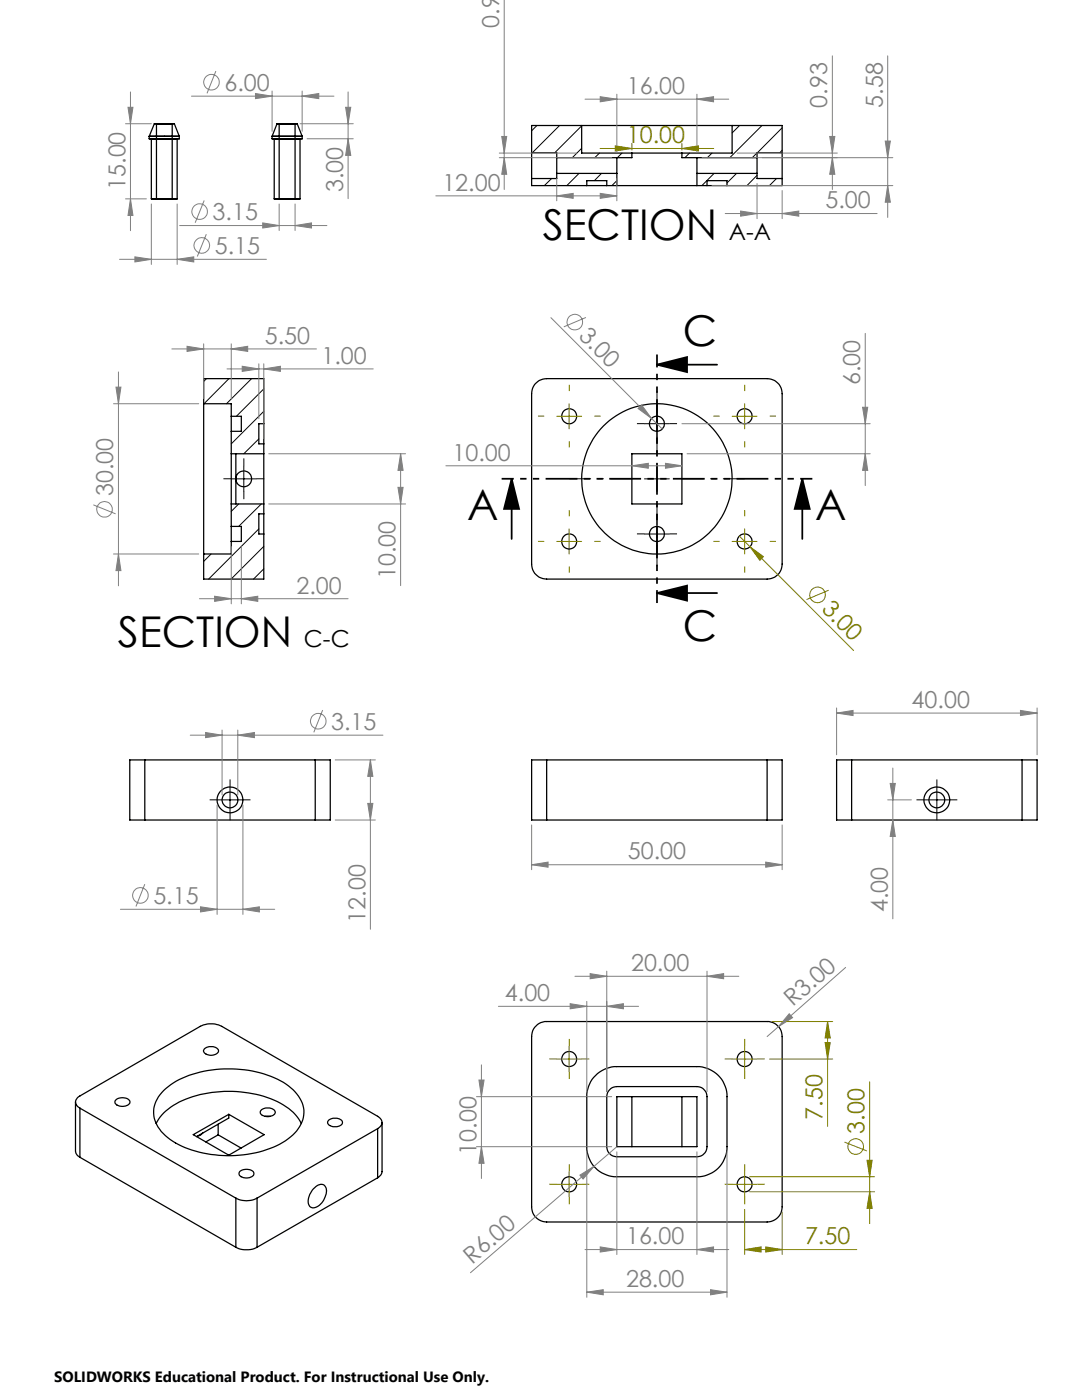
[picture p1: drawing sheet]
<svg xmlns="http://www.w3.org/2000/svg" width="216mm" height="279mm" viewBox="0 0 216 279" stroke-linecap="round" stroke-linejoin="round" font-family="sans-serif">
<g fill="none" stroke="#000" stroke-width=".25">
<path d="M29.8 27.7h6zM29.8 27.2h6zM30.2 27.7h5.1zM30.2 39.7h5.1zM30.2 27.7v12M30.8 24.7h4zM30.8 24.7l-1 2.5v.5M31.2 24.7h3.2zM31.2 39.7h3.2zM31.2 24.7v15M34.4 24.7v15M34.8 24.7l1 2.5v.5"/>
<path d="M35.3 27.7v12M54.3 27.7h6zM54.3 27.2h6zM54.3 27.2v.5M54.7 27.7h5.2zM54.7 39.7h5.2zM54.7 27.7v12M55.3 24.7h4zM55.3 24.7l-1 2.5M55.7 24.7h3.2zM55.7 39.7h3.2zM55.7 24.7v15"/>
<path d="M58.9 24.7v15M59.3 24.7l1 2.5v.5M59.9 27.7v12M106.1 30.5v5.1M106.1 35.6v1.4h11M106.1 30.5h5v1M111.1 31.5v3.1M111.1 34.6v1h-5M111.1 34.6h12M116.1 25h30M116.1 25h-10v5.5M116.1 25v5.6h30v-5.6"/>
<path d="M117.1 37h4M117.1 37v-.9h4v.9M121.1 37h20M123.1 31.5v3.1M123.1 34.6v2.4M126.1 30.6v.9h-15M136.1 30.6v.9h15M139.1 31.5v3.1M139.1 34.6v2.4M139.1 34.6h12M141.1 37h4M141.1 37v-.9h4v.9"/>
<path d="M146.1 25h10v5.5M151.1 31.5v3.1M151.1 34.6v1h5M156.1 30.5v5.1M156.1 35.6v1.4h-11M156.1 30.5h-5v1M106.7 76.7l.9-.7 1.5-.4h44a3 3 0 0 1 3 3v34a3 3 0 0 1-3 3h-44a3 3 0 0 1-3-3v-34l.2-1.2zM40.6 80.6v30M40.6 80.6v-5h12v9M40.6 80.6h5.5v2.5M46.1 83.1v3M46.1 90.6h6.5"/>
<path d="M46.1 86.1v19M46.1 83.1h2.1v3h-2.1M47.1 90.6v10M52.6 84.6v4M52.6 84.6h-1v4h1M52.6 88.6v14M126.1 90.6h10v10h-10zM46.1 105.1v3M46.1 100.6h6.5M46.1 108.1v2.5h-5.5M46.1 105.1h2.1v3h-2.1M52.6 102.6v4"/>
<path d="M52.6 106.6v9h-12v-5M52.6 102.6h-1v4h1M28.9 151.7h-3v12h3M28.9 151.7h34M28.9 151.7v12M62.9 151.7h3v12h-3M62.9 151.7v12M109.1 151.7h-3v12h3M109.1 151.7v12M109.1 151.7h44M153.1 151.7h3v12h-3M153.1 151.7v12"/>
<path d="M169.9 151.7h-3v12h3M169.9 151.7h34M169.9 151.7v12M203.9 151.7h3v12h-3M203.9 151.7v12M28.9 163.7h34M109.1 163.7h44M169.9 163.7h34M15.1 219.9v9.8l.4 .9 .4 .4M23.1 219.6a1.94 1.94 0 0 1 2.8 .3 1.28 1.28 0 0 1-1.6 .9 1.11 1.11 0 0 1-1.3-1.1zM32.7 217.6a18.3 18.3 0 0 1 12-4.3 20.8 20.8 0 0 1 12.9 3.4 6.3 6.3 0 0 1 2.8 6.7 9.7 9.7 0 0 1-5.9 5.6 23.8 23.8 0 0 1-19.5-.9 7.7 7.7 0 0 1-4.3-6 6 6 0 0 1 2-4.5zM40.7 209.4a1.94 1.94 0 0 1 2.9 .3 1.61 1.61 0 0 1-2.4 .7 .7 .7 0 0 1-.5-1z"/>
<path d="M106.7 205l.9-.7 1.1-.4h44.4a3 3 0 0 1 3 3v33.9a3 3 0 0 1-3 3.1h-44a3 3 0 0 1-3-3.1v-33.9l.2-1.2zM118.5 215a6.1 6.1 0 0 1 4.6-2.1h16a6 6 0 0 1 6 6v9.9a5.9 5.9 0 0 1-6 6h-16a6 6 0 0 1-6-6v-9.9a6 6 0 0 1 1.4-3.9zM121.7 217.5l.5-.4 .9-.2h16a2.05 2.05 0 0 1 2 2v9.9a2.05 2.05 0 0 1-2 2.1h-16a2.05 2.05 0 0 1-2-2.1v-9.9l.2-1zM123.1 218.9h16v9.9h-16zM126.1 218.9v9.9M136.1 218.9v9.9M15.9 221.2a1.28 1.28 0 0 1-.8-1.3 1.28 1.28 0 0 1 .8-1.2l24.1-13.9a4.9 4.9 0 0 1 4.2 0l31.2 18a1.31 1.31 0 0 1 .8 1.2 1.31 1.31 0 0 1-.8 1.2M15.9 221.2l31.2 17.9M15.9 221.2v9.8M15.9 231l31.2 17.9M31.2 224.2a12 12 0 0 1 8-5.5 23.5 23.5 0 0 1 17.4 1.8 8.6 8.6 0 0 1 3.5 3.7M38.6 226.4l7-4 7.1 4-7.1 4.1z"/>
<path d="M40.5 226.1l-.6 .5-.4 .1M43.5 224.4v2.1M43.5 226.5l4.6 2.6M43.5 226.5l-2.4 1.4M45.6 222.4v.7l-6.4 3.7M47.1 239.1a4.5 4.5 0 0 0 4.2 0M47.1 239.1v9.8M47.8 233.9a2.03 2.03 0 0 1 2.8 .1 1.06 1.06 0 0 1-1.3 1.1 1.2 1.2 0 0 1-1.6-1.1zM51.3 239.1v9.8M52.2 221.5a1.91 1.91 0 0 1 2.7 .4 1.55 1.55 0 0 1-2.1 .8 .73 .73 0 0 1-.8-.4 .73 .73 0 0 1 .2-.8zM52.9 222.8h1M62.5 237.2a1.7 1.7 0 0 1 2.2-.6 2.69 2.69 0 0 1-.3 3.2 2.13 2.13 0 0 1-2.4 1.1 2.41 2.41 0 0 1 .2-3.1z"/>
<path d="M65.6 223.5a1.86 1.86 0 0 1 2.7 .4 1.29 1.29 0 0 1-1.6 1 1.02 1.02 0 0 1-1.3-1.1zM75.4 225.2l-24.1 13.9M75.4 225.2v9.9M75.4 235.1l-24.1 13.8M76.2 224v9.8l-.2 .7-.6 .6M47.1 248.9a4.8 4.8 0 0 0 4.2 0"/>
<circle cx="48.6" cy="95.6" r="1.58"/>
<circle cx="113.6" cy="83.1" r="1.5"/>
<circle cx="131.1" cy="84.6" r="1.5"/>
<circle cx="131.1" cy="95.6" r="15"/>
<circle cx="148.6" cy="83.1" r="1.5"/>
<circle cx="113.6" cy="108.1" r="1.5"/>
<circle cx="131.1" cy="106.6" r="1.48"/>
<circle cx="148.6" cy="108.1" r="1.5"/>
<circle cx="45.9" cy="159.6" r="1.57"/>
<circle cx="45.9" cy="159.6" r="2.58"/>
<circle cx="186.9" cy="159.6" r="1.57"/>
<circle cx="186.9" cy="159.6" r="2.58"/>
<circle cx="113.6" cy="211.4" r="1.5"/>
<circle cx="148.6" cy="211.4" r="1.5"/>
<circle cx="113.6" cy="236.3" r="1.5"/>
<circle cx="148.6" cy="236.3" r="1.5"/>
</g>
<g fill="none" stroke="#000" stroke-width=".2">
<path d="M107.1 25l-1 1.1M110.1 35.6l-1.5 1.4M111.7 25l-5.5 5.5M115.5 34.6l-2.4 2.4M116.1 25.1l-5.4 5.4M116.1 29.6l-1.9 1.9M119.6 30.6l-.9 .9M120 34.6l-1.4 1.5M123.1 36.1l-1 .9M124.1 30.6l-.9 .9M137.6 30.6l-.9 .9M142.1 30.6l-1 .9"/>
<path d="M142.5 34.6l-2.4 2.4M147 34.6l-1.9 1.9M147.6 25l-1.5 1.5M151.1 30.5l-1 1M151.1 35l-2.1 2M152 25l-6.4 6.5M154.9 35.6l-1.4 1.4M156.1 25.5l-5 5M156.1 30l-.5 .5M41.2 75.6l-.6 .5M45.7 75.6l-5 5M50.2 75.6l-5 5"/>
<path d="M52.6 77.6l-5.4 5.5M46.1 95.6h5.1M48.6 93.1v5M51.6 87.6l-3 3M52.6 82.1l-6.5 6.5M128.6 95.6h5M128.6 84.6h5M131.1 82.1v5M131.1 93.1v5M42.1 110.6l-1.5 1.4M47.6 100.6l-1.5 1.5M51.6 105.6l-10 10"/>
<path d="M52.1 100.6l-4.5 4.5M52.6 109l-6.5 6.6M52.6 113.5l-2 2.1M128.6 106.6h5M131.1 104.1v5M43.4 159.6h5M45.9 157.1v5M184.4 159.6h5M186.9 157.1v5"/>
</g>
<g fill="none" stroke="#808080" stroke-width=".2">
<path d="M100.6 -.1v37.9M26 18.3v27.7M38.2 19.2h28.4M43.1 14.2l-1.8 4.4M51 18.7l3.3 .5-3.3 .5zM54.3 18.2v8M60.3 19.2l3.3-.5v1zM60.3 18.2v8M69.5 18.3v21.4M116.7 19.8h28.7M119.8 19.3l3.3 .5-3.3 .5zM123.1 18.8v11.7"/>
<path d="M139.1 19.8l3.3-.5v1zM139.1 18.8v11.7M166.1 11.1v26.7M177.1 11.1v32.3M25 39.7h4.2M25 24.7h5.2M25.5 21.4h1l-.5 3.3zM26 39.7l.5 3.3h-1zM59.9 24.7h10.6M61.3 27.7h9.2M69 21.4h1l-.5 3.3zM69.5 27.7l.5 3.3h-1z"/>
<path d="M87 39.1h36.1M99.6 31.5h22.5M99.6 30.6h15.5M100.1 27.2h1l-.5 3.4zM100.6 31.5l.5 3.3h-1zM111.1 39.1l3.3-.5v1zM111.1 35.6v4.5M119.8 38.6l3.3 .5-3.3 .5zM123.1 35.6v4.5M140.1 31.5h38.1M142.1 37h36.1M147.1 30.6h20"/>
<path d="M151.1 36.6v7M156.1 38v5.6M165.6 27.2h1l-.5 3.4zM166.1 31.5l.5 3.3h-1zM176.6 28.2h1.1l-.6 3.3zM177.1 37l.6 3.4h-1.1zM23.8 51.8h29.4M26.9 51.3l3.3 .5-3.3 .5zM30.2 40.7v12.1M35.3 51.8l3.4-.5v1zM35.3 40.7v12.1M35.8 45h29.4"/>
<path d="M40.7 40l-1.8 4.4M41.2 46.7l-1.8 4.5M52.4 44.5l3.3 .5-3.3 .5zM55.7 40.7v5.3M58.9 45l3.3-.5v1zM58.9 40.7v5.3M144.7 42.6h30.3M147.8 42.1l3.3 .5-3.3 .5zM156.1 42.6l3.3-.5v1zM23.1 77.3h1l-.5 3.3zM23.6 74.2v42.7M34.3 69.6h28.8"/>
<path d="M37.3 69.1l3.3 .5-3.3 .5zM40.6 68.6v11M45.3 73.6h29.2M46.1 69.6l3.3-.5v1zM46.1 68.6v11M48.3 73.1l3.3 .5-3.3 .5zM51.6 72.6v11M52.6 73.6l3.4-.5v1zM52.6 72.6v15M109.9 63.4l20.1 20.1M116.9 63.4l-4.4 1.8M172.6 66.5v30.4"/>
<path d="M22.6 80.6h17.1M53.6 90.6h27.3M79.4 97.3h1l-.5 3.3zM79.9 90.6l.5 3.3h-1zM79.9 90.6v26.3M89 93h47.1M126.1 93l3.3-.5v1zM127.3 81.5l.7-.7 2 2.7zM130 83.5l2.2 2.1M132.8 92.5l3.3 .5-3.3 .5zM136.1 84.6h37.5M137.1 90.6h36.5"/>
<path d="M172.1 81.3h1l-.5 3.3zM172.6 90.6l.5 3.3h-1zM18.6 100.8l4.5 1.8M22.6 110.6h17.1M23.6 110.6l.5 3.3h-1zM39.8 119.5h29.7M42.8 119l3.3 .5-3.3 .5zM46.1 109.1v11.4M48.2 119.5l3.2-.5v1zM48.2 109.1v11.4M53.6 100.6h27.3M38 146.7h38.4"/>
<path d="M41 146.2l3.3 .5-3.3 .5zM44.3 145.7v12.9M47.4 146.7l3.4-.5v1zM47.4 145.7v12.9M64.4 141.7l-1.8 4.5M66.9 151.7h8M73.9 151.7l.5 3.2h-1zM73.9 151.7v33.8M166.9 142.3l3.3-.5v1zM166.9 141.3v9.3M166.9 142.3h40M177.1 159.6h4.8"/>
<path d="M177.6 156.4h1l-.4 3.2zM178.2 153.3v30.1M203.6 141.8l3.3 .5-3.3 .5zM206.9 141.3v9.3M28.9 176.5l-1.8 4.4M43.3 160.7v21.8M48.5 160.7v21.8M66.9 163.7h8M73.4 160.3h1l-.5 3.4zM106.1 172.6l3.3-.6v1.1zM106.1 164.6v9M106.1 172.6h50"/>
<path d="M152.8 172l3.3 .6-3.3 .5zM156.1 164.6v9M178.2 163.7l.4 3.2h-1zM24 181.5h30.8M40 181l3.3 .5-3.3 .5zM48.5 181.5l3.3-.5v1zM114.7 194.8h32.7M117.1 199.8v18.1M117.8 194.3l3.3 .5-3.3 .5zM121.1 193.8v24.1M141.1 194.8l3.3-.5v1zM141.1 193.8v24.1"/>
<path d="M168.7 193.1l-13.4 11.8M95.1 218.9h27M95.6 215.5h1l-.5 3.4zM96.1 212.5v22.7M99.4 200.8h28M113.8 200.3l3.3 .5-3.3 .5zM121.1 200.8l3.3-.5v1zM155.3 204.9l-2.2 2M157.5 202.3l.7 .8-2.9 1.8zM95.1 228.8h27M96.1 228.8l.5 3.4h-1zM115.7 234.5l2.8-1.7-2.2 2.5z"/>
<path d="M117.1 229.9v29M123.1 229.9v20.5M123.1 228.8l-29.2 25.2M139.1 229.9v20.5M145.1 229.9v29M116.7 249.4h28.7M117.1 257.9l3.3-.5v1zM117.1 257.9h28M119.8 248.8l3.3 .6-3.3 .5zM139.1 249.4l3.3-.6v1.1zM141.8 257.4l3.3 .5-3.3 .5z"/>
<circle cx="42.2" cy="16.4" r="1.55"/>
<circle cx="39.8" cy="42.2" r="1.55"/>
<circle cx="40.3" cy="49" r="1.56"/>
<circle cx="114.7" cy="64.3" r="1.56"/>
<circle cx="20.9" cy="101.6" r="1.56"/>
<circle cx="63.5" cy="143.9" r="1.55"/>
<circle cx="28" cy="178.7" r="1.56"/>
</g>
<g fill="none" stroke="#808000" stroke-width=".2">
<path d="M119.7 29.6h22.7M122.8 29.1l3.3 .5-3.3 .5zM126.1 28.6v1.4M136.1 29.6l3.3-.5v1zM136.1 28.6v1.4M111.1 83.1h5M113.6 80.6v5M146.1 83.1h5M148.6 80.6v5M111.1 108.1h5M113.6 105.6v5M146.1 108.1h5"/>
<path d="M147.5 107l2.1 2.1M148.6 105.6v5M149.6 109.1l2.7 2-.7 .7zM149.6 109.1l20.7 20.7M165.3 117.8l-4.4 1.9M111.1 211.3h5M113.6 208.8v5.1M146.1 211.3h5M148.6 208.8v5.1M153.6 211.3h12.6M154.1 203.9h12.1M164.6 208.1h1.1l-.6 3.2z"/>
<path d="M165.1 203.9l.6 3.3h-1.1zM165.1 203.9v20.9M173.5 215.9v28.3M111.1 236.4h5M113.6 233.9v5M146.1 236.4h5M148.6 233.9v5M149.6 234.8h24.9M149.6 237.8h24.9M168.5 227.9l4.5 1.8M173 231.6h1l-.5 3.2zM173.5 237.8l.5 3.4h-1z"/>
<path d="M148.6 249.4l3.3-.6v1.1zM148.6 241.4v9M148.6 249.4h22.4M152.8 248.8l3.3 .6-3.3 .5zM156.1 241.9v8.5"/>
<circle cx="163.1" cy="118.7" r="1.56"/>
<circle cx="170.7" cy="228.8" r="1.55"/>
</g>
<path d="M131.1 72.8l6-1.5v3zM131.1 72.8h12M102.1 95.6l1.5 6h-3zM102.1 95.6v12M160.1 95.6l1.5 6h-3zM160.1 95.6v12M131.1 118.4l6-1.5v3zM131.1 118.4h12" fill="none" stroke="#000" stroke-width=".35"/>
<g fill="none" stroke="#000" stroke-width=".2" stroke-dasharray="15.2 1.3 1.3 1.3" stroke-linecap="butt">
<path d="M46.2 95.5h-1.6M48.7 93v-1.5M48.7 98v1.6M51.2 95.5h1.5M128.6 84.5h-1.5M131.1 82v-1.5M131.1 87v1.5M133.6 84.5h1.5M128.6 106.5h-1.5M131.1 104v-1.5M131.1 109v1.5M133.6 106.5h1.5"/>
<path d="M43.4 159.6h-1.6M45.9 157.1v-1.5M48.4 159.6h1.6M184.4 159.6h-1.5M186.9 157.1v-1.5M189.4 159.6h1.6M45.9 162.1v1.6M186.9 162.1v1.6"/>
</g>
<path d="M126.1 95.5h-12.5M131.1 90.5v-12.5M136.1 95.5h12.5M131.1 100.5v12.5" fill="none" stroke="#000" stroke-width=".2" stroke-dasharray="15.2 1.3 1.3 1.3" stroke-dashoffset="10.9" stroke-linecap="butt"/>
<path d="M162.1 95.5h-62" fill="none" stroke="#000" stroke-width=".35" stroke-dasharray="6.3 1.3 1.3 1.3 1.3 1.3" stroke-dashoffset="3.9" stroke-linecap="butt"/>
<path d="M131.1 70.7v49.6" fill="none" stroke="#000" stroke-width=".35" stroke-dasharray="6.3 1.3 1.3 1.3 1.3 1.3" stroke-dashoffset="3.8" stroke-linecap="butt"/>
<g fill="none" stroke="#808000" stroke-width=".2" stroke-dasharray="15.2 1.3 1.3 1.3" stroke-linecap="butt">
<path d="M113.6 78v-1.2M148.6 78v-1.2M108.6 83h-1.3M113.6 88v1.3M118.6 83h1.2M143.6 83h-1.3M148.6 88v1.3M153.6 83h1.2M108.6 108h-1.3M113.6 103v-1.2M113.6 113v1.3M118.6 108h1.2"/>
<path d="M143.6 108h-1.3M148.6 103v-1.2M148.6 113v1.3M153.6 108h1.2M111.1 211.3h-1.5M113.6 208.8v-1.5M113.6 213.8v1.5M116.1 211.3h1.5M146.1 211.3h-1.5M148.6 208.8v-1.5M148.6 213.8v1.5M151.1 211.3h1.5"/>
<path d="M111.1 236.3h-1.5M113.6 233.8v-1.5M113.6 238.8v1.5M116.1 236.3h1.5M146.1 236.3h-1.5M148.6 233.8v-1.5M148.6 238.8v1.5M151.1 236.3h1.5"/>
</g>
<g fill="#000">
<path d="M131.1 72.8l6-1.5v3zM131.1 118.4l6-1.5v3z"/>
<path d="M160.1 95.6l1.5 6h-3zM102.1 95.6l1.5 6h-3z"/>
</g>
<g fill="#808000">
<path d="M149.6 109.1l2.7 2-.7 .7z"/>
<path d="M148.6 249.4l3.3-.6v1.1zM152.8 248.8l3.3 .6-3.3 .5z"/>
<path d="M122.8 29.1l3.3 .5-3.3 .5zM136.1 29.6l3.3-.5v1z"/>
<path d="M164.6 208.1h1.1l-.6 3.2zM165.1 203.9l.6 3.3h-1.1z"/>
<path d="M173 231.6h1l-.5 3.2zM173.5 237.8l.5 3.4h-1z"/>
</g>
<g fill="#808080">
<path d="M127.3 81.5l.7-.7 2 2.7z"/>
<path d="M115.7 234.5l2.8-1.7-2.2 2.5z"/>
<path d="M157.5 202.3l.7 .8-2.9 1.8z"/>
<path d="M156.1 42.6l3.3-.5v1zM147.8 42.1l3.3 .5-3.3 .5zM119.8 38.6l3.3 .5-3.3 .5zM111.1 39.1l3.3-.5v1zM35.3 51.8l3.4-.5v1zM26.9 51.3l3.3 .5-3.3 .5z"/>
<path d="M106.1 172.6l3.3-.6v1.1zM152.8 172l3.3 .6-3.3 .5zM126.1 93l3.3-.5v1zM132.8 92.5l3.3 .5-3.3 .5zM117.8 194.3l3.3 .5-3.3 .5zM141.1 194.8l3.3-.5v1zM113.8 200.3l3.3 .5-3.3 .5zM121.1 200.8l3.3-.5v1zM166.9 142.3l3.3-.5v1zM203.6 141.8l3.3 .5-3.3 .5zM40 181l3.3 .5-3.3 .5zM48.5 181.5l3.3-.5v1zM41 146.2l3.3 .5-3.3 .5zM47.4 146.7l3.4-.5v1zM119.8 19.3l3.3 .5-3.3 .5zM139.1 19.8l3.3-.5v1zM52.4 44.5l3.3 .5-3.3 .5zM58.9 45l3.3-.5v1zM51 18.7l3.3 .5-3.3 .5zM60.3 19.2l3.3-.5v1z"/>
<path d="M117.1 257.9l3.3-.5v1zM141.8 257.4l3.3 .5-3.3 .5z"/>
<path d="M37.3 69.1l3.3 .5-3.3 .5zM46.1 69.6l3.3-.5v1zM48.3 73.1l3.3 .5-3.3 .5zM52.6 73.6l3.4-.5v1z"/>
<path d="M139.1 249.4l3.3-.6v1.1zM119.8 248.8l3.3 .6-3.3 .5z"/>
<path d="M48.2 119.5l3.2-.5v1zM42.8 119l3.3 .5-3.3 .5z"/>
<path d="M100.6 31.5l.5 3.3h-1zM100.1 27.2h1l-.5 3.4zM166.1 31.5l.5 3.3h-1zM165.6 27.2h1l-.5 3.4zM26 39.7l.5 3.3h-1zM25.5 21.4h1l-.5 3.3zM69.5 27.7l.5 3.3h-1zM69 21.4h1l-.5 3.3z"/>
<path d="M172.6 90.6l.5 3.3h-1zM172.1 81.3h1l-.5 3.3z"/>
<path d="M95.6 215.5h1l-.5 3.4zM96.1 228.8l.5 3.4h-1zM177.6 156.4h1l-.4 3.2zM178.2 163.7l.4 3.2h-1zM73.9 151.7l.5 3.2h-1zM73.4 160.3h1l-.5 3.4zM176.6 28.2h1.1l-.6 3.3zM177.1 37l.6 3.4h-1.1z"/>
<path d="M23.1 77.3h1l-.5 3.3zM23.6 110.6l.5 3.3h-1zM79.9 90.6l.5 3.3h-1zM79.4 97.3h1l-.5 3.3z"/>
</g>
<g font-size="8.5">
<text x="108.3" y="47.9">SECTION</text>
<text x="136.3" y="69">C</text>
<text x="93.2" y="103.8">A</text>
<text x="162.6" y="103.8">A</text>
<text x="23.5" y="129.1">SECTION</text>
<text x="136.3" y="128">C</text>
</g>
<g font-size="4.7" fill="#808080">
<text x="99.6" y="5.5" transform="rotate(-90 99.6 5.5)">0.93</text>
<text x="44.8" y="18.1">6.00</text>
<text x="125.1" y="18.8">16.00</text>
<text x="165.1" y="21.5" transform="rotate(-90 165.1 21.5)">0.93</text>
<text x="176.1" y="21.5" transform="rotate(-90 176.1 21.5)">5.58</text>
<text x="25" y="37.9" transform="rotate(-90 25 37.9)">15.00</text>
<text x="68.5" y="38.4" transform="rotate(-90 68.5 38.4)">3.00</text>
<text x="88.3" y="38.1">12.00</text>
<text x="164.7" y="41.6">5.00</text>
<text x="42.4" y="43.9">3.15</text>
<text x="42.9" y="50.7">5.15</text>
<text x="52.8" y="68.6">5.50</text>
<text x="115.3" y="67.3" transform="rotate(45 115.3 67.3)">3.00</text>
<text x="64.1" y="72.6">1.00</text>
<text x="171.6" y="76.9" transform="rotate(-90 171.6 76.9)">6.00</text>
<text x="90.3" y="91.9">10.00</text>
<text x="22.6" y="99.1" transform="rotate(-90 22.6 99.1)">30.00</text>
<text x="59.2" y="118.5">2.00</text>
<text x="78.9" y="115.6" transform="rotate(-90 78.9 115.6)">10.00</text>
<text x="181.9" y="141.3">40.00</text>
<text x="66.1" y="145.6">3.15</text>
<text x="125.3" y="171.5">50.00</text>
<text x="30.6" y="180.4">5.15</text>
<text x="72.9" y="184.1" transform="rotate(-90 72.9 184.1)">12.00</text>
<text x="177.1" y="182.1" transform="rotate(-90 177.1 182.1)">4.00</text>
<text x="125.9" y="193.8">20.00</text>
<text x="100.7" y="199.8">4.00</text>
<text x="158.2" y="201.1" transform="rotate(-41 158.2 201.1)">R3.00</text>
<text x="95.1" y="230.4" transform="rotate(-90 95.1 230.4)">10.00</text>
<text x="124.9" y="248.3">16.00</text>
<text x="94.2" y="252.4" transform="rotate(-41 94.2 252.4)">R6.00</text>
<text x="124.9" y="256.9">28.00</text>
</g>
<g font-size="4.7" fill="#808000">
<text x="125.1" y="28.6">10.00</text>
<text x="163.8" y="121.7" transform="rotate(45 163.8 121.7)">3.00</text>
<text x="164.1" y="223.5" transform="rotate(-90 164.1 223.5)">7.50</text>
<text x="172.5" y="226.2" transform="rotate(-90 172.5 226.2)">3.00</text>
<text x="160.6" y="248.3">7.50</text>
</g>
<g font-size="4.7">
<text x="145.4" y="47.9">A-A</text>
<text x="60.7" y="129.1">C-C</text>
</g>
<text font-size="3" x="10.8" y="275.7">SOLIDWORKS Educational Product. For Instructional Use Only.</text>
</svg>
